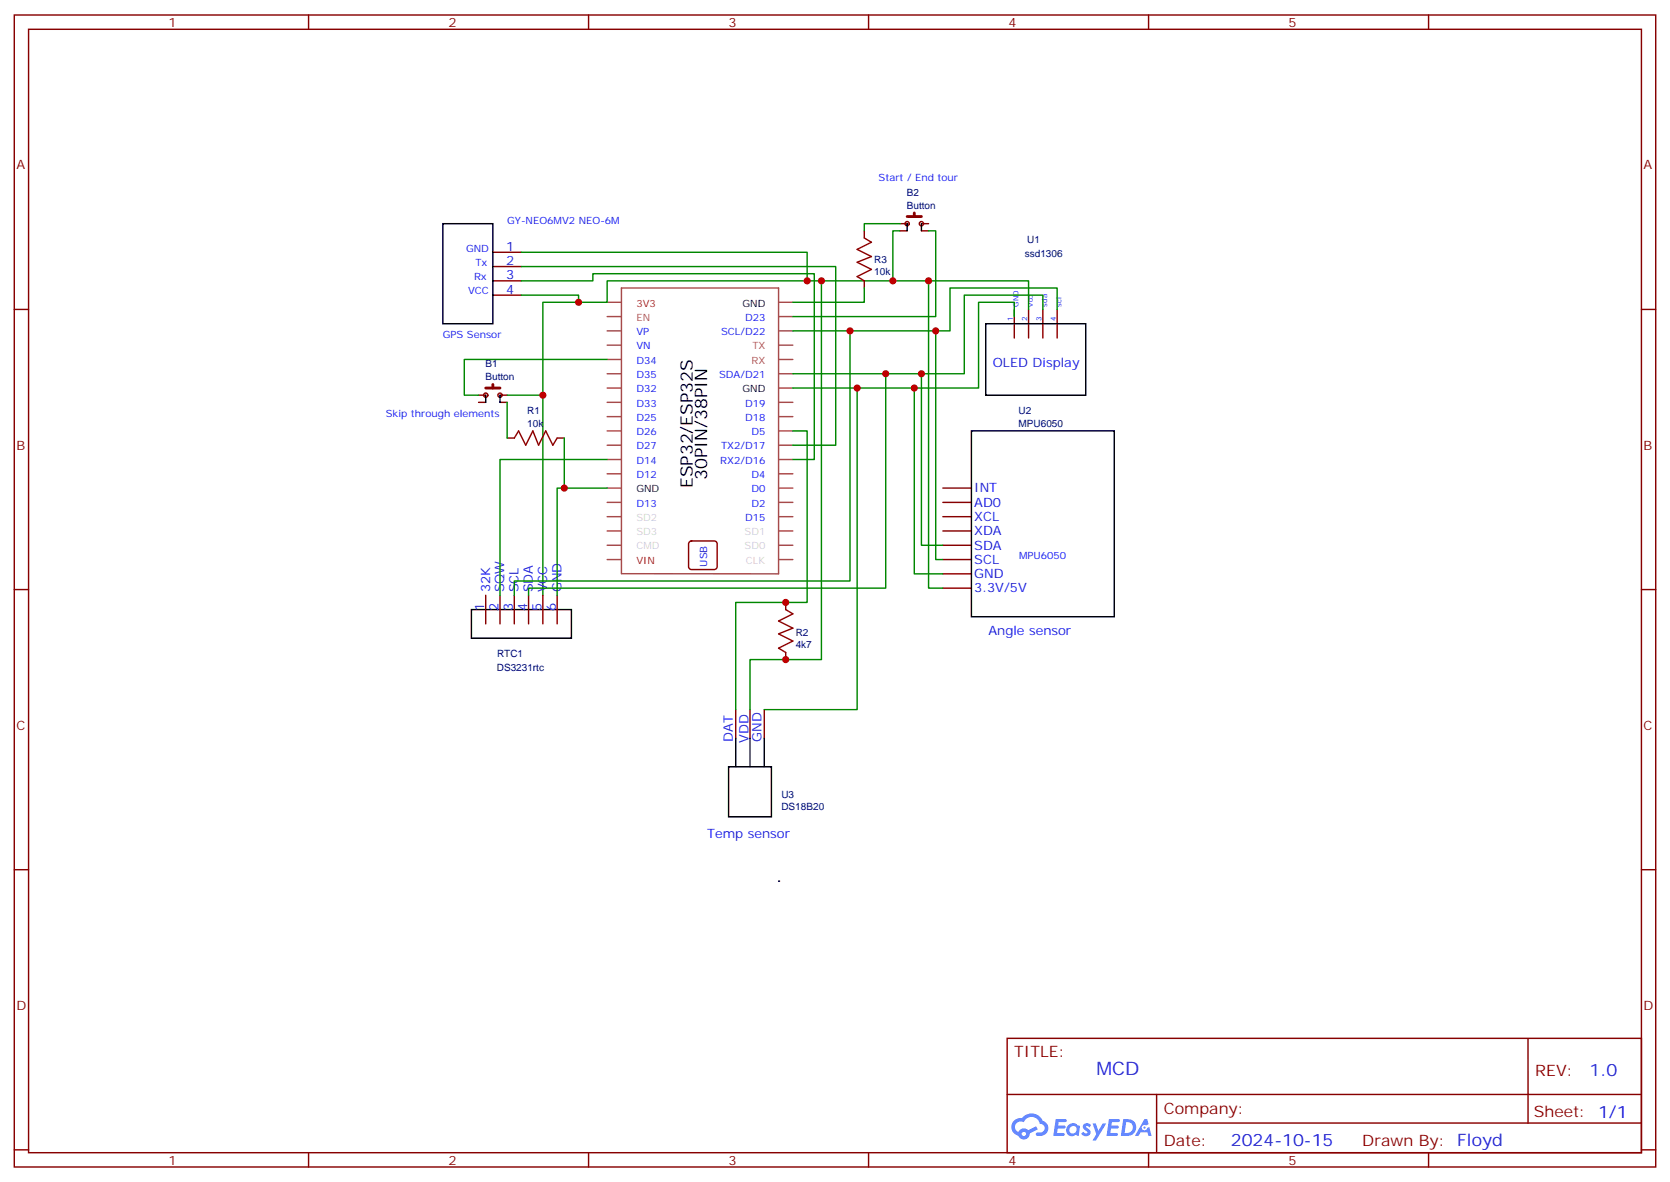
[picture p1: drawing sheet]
<svg xmlns="http://www.w3.org/2000/svg" width="412mm" height="292mm" viewBox="0 0 412 292" stroke-linecap="round" stroke-linejoin="round" font-family="sans-serif">
<g fill="none" stroke="#870000" stroke-width=".35">
<path d="M3.5 3.7h405.4v284.3h-405.4zM7.1 7.2h398.2v277.3h-398.2zM76.2 3.7v3.5M145.3 3.7v3.5M214.5 3.7v3.5M283.6 3.7v3.5M352.8 3.7v3.5M3.5 76.4h3.6M405.3 76.4h3.6M3.5 145.5h3.6M405.3 145.5h3.6M3.5 214.7h3.6"/>
<path d="M405.3 214.7h3.6M248.7 256.3h156.6v28.2h-156.6zM377.3 256.3v20.9M248.7 270.1h156.5M285.6 277.2h119.6M285.6 270.1v14.2M3.5 283.8h3.6M76.2 284.5v3.5M145.3 284.5v3.5M214.5 284.5v3.5M283.6 284.5v3.5M352.8 284.5v3.5"/>
<path d="M405.3 283.8h3.6"/>
</g>
<g fill="#5487ff">
<path d="M267.7 277.5a1.22 1.22 0 0 1 1.7 .2l-.4 .6a.47 .47 0 0 0-.3-.4 .47 .47 0 0 0-.5 .2v.1a1.3 1.3 0 0 1 1 1.7 1.39 1.39 0 0 1-2.2 0l.5-.6 .7 .5a.29 .29 0 0 0 .3-.3 .29 .29 0 0 0-.2-.3 1.04 1.04 0 0 1-.6-1.7z"/>
<path d="M260.7 276.2h2.4a.37 .37 0 0 1 .3 .4 .37 .37 0 0 1-.3 .4h-1.7l-.1 .8h1.5l.3 .4-.3 .4h-1.6l-.2 1.1 1.6-.1a.36 .36 0 0 1 .3 .4 .36 .36 0 0 1-.3 .4h-2.5z"/>
<path d="M273.8 276.2h2.4a.37 .37 0 0 1 .4 .4 .37 .37 0 0 1-.4 .4h-1.6l-.2 .8h1.6l.3 .4-.4 .4-1.6-.1-.1 1.1h1.5a.36 .36 0 0 1 .4 .4 .36 .36 0 0 1-.4 .4h-2.4z"/>
<path d="M282.6 276.2h.7l.3 1.3-.6 .3a.69 .69 0 0 0-1 .3 .69 .69 0 0 0 .4 .9 .69 .69 0 0 0 .9-.6l.5-.2 .6 2.2h-.8l-.2-.9h-1.8l-.5 .9h-.8z"/>
<path d="M269.8 277.3h.8l.6 1.8 1.1-1.8h.9l-2.6 4.2h-.8l.9-1.5z"/>
<path d="M277.4 276.2l-.6 4.2h1.3a2.11 2.11 0 0 0 2.5-2.1 2.11 2.11 0 0 0-2.5-2.1zM278.1 277a1.39 1.39 0 0 1 1.7 1.4 1.39 1.39 0 0 1-1.8 1.2h-.3z"/>
<path d="M263.7 277.8a1.47 1.47 0 0 0-.1 2.1 1.47 1.47 0 0 0 2.1 .1l.7 .4 .3-2.3-.2-.3h-.4a1.49 1.49 0 0 0-2.4 0zM264.4 278.2a.92 .92 0 0 1 1.5 .5 .92 .92 0 0 1-1.3 1.1 .9 .9 0 0 1-.2-1.6z"/>
<path d="M250.4 276.6a2.18 2.18 0 0 0 1.1 3.7 1.44 1.44 0 0 0 1.6 .9 1.44 1.44 0 0 0 1.2-1.4l2-1.1-.5-.7-1.9 1a1.47 1.47 0 0 0-2.4 .4 1.39 1.39 0 0 1-.7-1.9 1.39 1.39 0 0 1 2-.5 2.12 2.12 0 0 1 2.2-1.3 2.12 2.12 0 0 1 1.9 1.7 1.07 1.07 0 0 1 1.1 1 1.07 1.07 0 0 1-1 1.1h-.7a.43 .43 0 0 0-.5 .4 .43 .43 0 0 0 .4 .5 1.98 1.98 0 0 0 2.5-1.2 1.98 1.98 0 0 0-1.2-2.6 2.98 2.98 0 0 0-5.1-.6l-1.1 .1zM252.3 279.9a.55 .55 0 0 1 1.1 0 .55 .55 0 0 1-1.1 0z"/>
<circle cx="282.6" cy="278.3" r=".26"/>
</g>
<g fill="none" stroke="#a64a4a" stroke-width=".35">
<path d="M149.9 74.6h3.6M149.9 78.1h3.6M192.3 74.6h3.5M192.3 78.1h3.5M149.9 81.7h3.6M149.9 85.2h3.6M149.9 88.7h3.6M149.9 92.3h3.6M149.9 95.8h3.6M149.9 99.3h3.6M192.3 81.7h3.5M192.3 85.2h3.5"/>
<path d="M192.3 88.7h3.5M192.3 92.3h3.5M192.3 95.8h3.5M192.3 99.3h3.5M149.9 102.8h3.6M149.9 106.4h3.6M149.9 109.9h3.6M149.9 113.4h3.6M149.9 116.9h3.6M192.3 102.8h3.5M192.3 106.4h3.5M192.3 109.9h3.5"/>
<path d="M192.3 113.4h3.5M192.3 116.9h3.5M149.9 138.1h3.6M149.9 134.6h3.6M149.9 131.1h3.6M149.9 127.5h3.6M149.9 120.5h3.6M149.9 124h3.6M192.3 138.1h3.5M192.3 134.6h3.5M192.3 131.1h3.5M192.3 127.5h3.5"/>
<path d="M192.3 120.5h3.5M192.3 124h3.5M153.7 141.6h38.6v-70.5h-38.8v70.5"/>
</g>
<g fill="none" stroke="#870000" stroke-width=".35">
<path d="M250.5 76.4v7M254 76.4v7M257.5 76.4v7M261.1 76.4v7M125.2 108.1h1.8M137.6 108.1h1.7M170.3 133.7l.4-.2h5.7a.71 .71 0 0 1 .7 .7v5.7a.76 .76 0 0 1-.7 .7h-5.7a.76 .76 0 0 1-.7-.7v-5.7zM119.9 146.9v7.1M123.5 146.9v7.1M127 146.9v7.1M130.5 146.9v7.1M134.1 146.9v7.1"/>
<path d="M137.6 146.9v7.1"/>
</g>
<path d="M243.4 79.9h24.7v17.6h-24.7zM116.4 150.5h24.7v7h-24.7z" fill="none" stroke="#000" stroke-width=".35"/>
<path d="M250.5 78.1v-3.5h-8.8v21.2h-45.9M254 76.4v-7.1h-104.1v5.3h-15.8v72.3M149.9 113.4h-26.4v33.5M149.9 120.5h-12.3v26.4" fill="none" stroke="#008700" stroke-width=".35"/>
<path d="M127 108.1l1.1-1.7 1.7 3.5 1.8-3.5 1.4 3.5 1.8-3.5 1.7 3.5 1.1-1.8" fill="none" stroke="#a10000" stroke-width=".35"/>
<g fill="#fff" stroke="#900" stroke-width=".35">
<circle cx="119.9" cy="97.5" r=".53"/>
<circle cx="123.5" cy="97.5" r=".53"/>
</g>
<path d="M119.9 95.8h3.6M121.7 94.9v.9" fill="none" stroke="#900" stroke-width=".71"/>
<g fill="none" stroke="#870000" stroke-width=".35">
<path d="M121.7 72.8h7.1M121.7 69.3h7.1M121.7 65.8h7.1M121.7 62.3h7.1M118.2 97.5h1.7M118.2 99.3h1.7M123.5 97.5h1.7M123.5 99.3h1.7M232.8 138.1h7.1M232.8 131.1h7.1M232.8 134.6h7.1M232.8 127.5h7.1"/>
<path d="M232.8 124h7.1M232.8 120.5h7.1M194 148.7v1.8M232.8 145.2h7.1M232.8 141.6h7.1M181.7 175.2v7M185.2 175.2v7M188.7 175.2v7M194 161v1.8"/>
</g>
<path d="M109.4 55.2h12.3v24.7h-12.3zM119.9 97.5v1.8M123.5 97.5v1.8M239.9 106.4h35.3v45.8h-35.3zM179.9 189.3h10.6v12.3h-10.6zM181.7 182.2v7.1M185.2 182.2v7.1M188.7 182.2v7.1" fill="none" stroke="#000" stroke-width=".35"/>
<g fill="none" stroke="#008700" stroke-width=".35">
<path d="M128.8 62.3h70.5v7M128.8 72.8h14.1v1.8M128.8 65.8h77.6v44.1h-10.6M128.8 69.3h17.6v-1.7h54.7v45.8h-5.3M202.8 69.3v93.5h-17.6v12.4M229.3 69.3v75.9h3.5M257.5 76.4v-3.6h-19.4v19.5h-42.3M261.1 76.4v-5.3h-26.5v10.6h-38.8M125.2 97.5h8.9M125.2 99.3v8.8M149.9 88.7h-35.2v8.8h3.5M209.9 81.7v61.7h-82.9v3.5"/>
<path d="M211.7 95.8v79.4h-23M218.7 92.3v52.9h-88.2v1.7M225.8 95.8v45.8h7M227.5 92.3v42.3h5.3M231.1 81.7v56.4h1.7M139.3 108.1v12.4M195.8 106.4h3.5v42.3h-17.6v26.5"/>
</g>
<circle cx="192.3" cy="217.5" r=".18" fill="#000"/>
<path d="M194 150.5l1.8 1-3.5 1.8 3.5 1.7-3.5 1.5 3.5 1.7-3.5 1.8 1.7 1" fill="none" stroke="#a10000" stroke-width=".35"/>
<g fill="#fff" stroke="#900" stroke-width=".35">
<circle cx="224" cy="55.2" r=".53"/>
<circle cx="227.5" cy="55.2" r=".53"/>
</g>
<path d="M224 53.4h3.5M225.8 52.6v.8" fill="none" stroke="#900" stroke-width=".71"/>
<path d="M213.4 57v1.7M222.2 55.2h1.8M222.2 57h1.8M227.5 55.2h1.8M227.5 57h1.8M213.4 69.3v1.8" fill="none" stroke="#870000" stroke-width=".35"/>
<path d="M224 55.2v1.8M227.5 55.2v1.8" fill="none" stroke="#000" stroke-width=".35"/>
<path d="M213.4 58.7l1.8 1.1-3.5 1.8 3.5 1.7-3.5 1.4 3.5 1.8-3.5 1.8 1.7 1" fill="none" stroke="#a10000" stroke-width=".35"/>
<path d="M222.2 55.2h-8.8v1.8M222.2 57h-1.7v12.3M229.3 57h1.8v21.1h-35.3M213.4 71.1v3.5h-17.6" fill="none" stroke="#008700" stroke-width=".35"/>
<g fill="#c00">
<circle cx="134.1" cy="97.5" r=".88"/>
<circle cx="139.3" cy="120.5" r=".88"/>
<circle cx="229.3" cy="69.3" r=".88"/>
<circle cx="225.8" cy="95.8" r=".88"/>
<circle cx="211.7" cy="95.8" r=".88"/>
<circle cx="194" cy="148.7" r=".88"/>
<circle cx="202.8" cy="69.3" r=".88"/>
<circle cx="194" cy="162.8" r=".88"/>
<circle cx="231.1" cy="81.7" r=".88"/>
<circle cx="227.5" cy="92.3" r=".88"/>
<circle cx="218.7" cy="92.3" r=".88"/>
<circle cx="209.9" cy="81.7" r=".88"/>
<circle cx="199.3" cy="69.3" r=".88"/>
<circle cx="142.9" cy="74.6" r=".88"/>
<circle cx="220.5" cy="69.3" r=".88"/>
</g>
<text font-size="4.6" fill="#00f" x="270.8" y="265.3">MCD</text>
<g font-size="4.2">
<text x="174.6" y="118.4" transform="rotate(-90 174.6 118.4)">30PIN/38PIN</text>
<text x="171.1" y="120.5" transform="rotate(-90 171.1 120.5)">ESP32/ESP32S</text>
</g>
<g font-size="4.2" fill="#00f">
<text x="392.5" y="265.6">1.0</text>
<text x="304" y="282.9">2024-10-15</text>
</g>
<g font-size="3.9" fill="#800">
<text x="250.5" y="260.9">TITLE:</text>
<text x="379.1" y="265.6">REV:</text>
<text x="287.4" y="275.1">Company:</text>
<text x="378.7" y="275.7">Sheet: 1/1</text>
<text x="287.4" y="282.8">Date:</text>
<text x="336.4" y="282.8">Drawn By: Floyd</text>
</g>
<g font-size="3.2" fill="#800">
<text x="41.6" y="6.7">1</text>
<text x="110.8" y="6.7">2</text>
<text x="179.9" y="6.7">3</text>
<text x="249.1" y="6.7">4</text>
<text x="318.2" y="6.7">5</text>
<text x="4.1" y="41.8">A</text>
<text x="405.9" y="41.8">A</text>
<text x="4.1" y="110.9">B</text>
<text x="405.9" y="110.9">B</text>
<text x="4.1" y="180.1">C</text>
<text x="405.9" y="180.1">C</text>
<text x="4.1" y="249.2">D</text>
<text x="405.9" y="249.2">D</text>
<text x="41.6" y="287.5">1</text>
<text x="110.8" y="287.5">2</text>
<text x="179.9" y="287.5">3</text>
<text x="249.1" y="287.5">4</text>
<text x="318.2" y="287.5">5</text>
</g>
<g font-size="3.2" fill="#00f">
<text x="125" y="65.4">2</text>
<text x="125" y="61.9">1</text>
<text x="125" y="69">3</text>
<text x="125" y="72.5">4</text>
<text x="245.2" y="90.5">OLED Display</text>
<text x="240.6" y="125.1">AD0</text>
<text x="240.6" y="121.5">INT</text>
<text x="240.6" y="128.6">XCL</text>
<text x="240.6" y="132.1">XDA</text>
<text x="240.6" y="135.6">SDA</text>
<text x="240.6" y="142.7">GND</text>
<text x="240.6" y="139.2">SCL</text>
<text x="121" y="146.2" transform="rotate(-90 121 146.2)">32K</text>
<text x="124.5" y="146.2" transform="rotate(-90 124.5 146.2)">SQW</text>
<text x="128.1" y="146.2" transform="rotate(-90 128.1 146.2)">SCL</text>
<text x="131.6" y="146.2" transform="rotate(-90 131.6 146.2)">SDA</text>
<text x="135.1" y="146.2" transform="rotate(-90 135.1 146.2)">VCC</text>
<text x="138.6" y="146.2" transform="rotate(-90 138.6 146.2)">GND</text>
<text x="240.6" y="146.2">3.3V/5V</text>
<text x="119.6" y="150.7" transform="rotate(-90 119.6 150.7)">1</text>
<text x="123.1" y="150.7" transform="rotate(-90 123.1 150.7)">2</text>
<text x="126.6" y="150.7" transform="rotate(-90 126.6 150.7)">3</text>
<text x="130.2" y="150.7" transform="rotate(-90 130.2 150.7)">4</text>
<text x="133.7" y="150.7" transform="rotate(-90 133.7 150.7)">5</text>
<text x="137.2" y="150.7" transform="rotate(-90 137.2 150.7)">6</text>
<text x="244.1" y="156.6">Angle sensor</text>
<text x="181" y="183.1" transform="rotate(-90 181 183.1)">DAT</text>
<text x="184.9" y="183.3" transform="rotate(-90 184.9 183.3)">VDD</text>
<text x="188" y="183.1" transform="rotate(-90 188 183.1)">GND</text>
<text x="174.6" y="206.9">Temp sensor</text>
</g>
<g font-size="2.5" fill="#00f">
<text x="217" y="44.6">Start / End tour</text>
<text x="125.2" y="55.2">GY-NEO6MV2 NEO-6M</text>
<text x="115.1" y="62.1">GND</text>
<text x="117.4" y="65.6">Tx</text>
<text x="117.1" y="69.1">Rx</text>
<text x="115.6" y="72.7">VCC</text>
<text x="109.4" y="83.4">GPS Sensor</text>
<text x="157.2" y="82.7">VP</text>
<text x="178.1" y="82.7">SCL/D22</text>
<text x="184" y="79.2">D23</text>
<text x="157.2" y="86.2">VN</text>
<text x="157.2" y="89.8">D34</text>
<text x="157.2" y="93.3">D35</text>
<text x="177.6" y="93.3">SDA/D21</text>
<text x="157.2" y="96.8">D32</text>
<text x="157.2" y="100.3">D33</text>
<text x="184" y="100.3">D19</text>
<text x="95.2" y="102.8">Skip through elements</text>
<text x="157.2" y="103.9">D25</text>
<text x="157.2" y="107.4">D26</text>
<text x="184" y="103.9">D18</text>
<text x="185.5" y="107.4">D5</text>
<text x="157.2" y="110.9">D27</text>
<text x="178.1" y="110.9">TX2/D17</text>
<text x="157.2" y="114.5">D14</text>
<text x="157.2" y="118">D12</text>
<text x="177.9" y="114.5">RX2/D16</text>
<text x="185.5" y="118">D4</text>
<text x="157.2" y="125">D13</text>
<text x="185.5" y="121.5">D0</text>
<text x="185.5" y="125">D2</text>
<text x="184" y="128.6">D15</text>
<text x="251.7" y="137.9">MPU6050</text>
<text x="174.6" y="139.9" transform="rotate(-90 174.6 139.9)">USB</text>
</g>
<g font-size="2.5" fill="#000080">
<text x="223.9" y="51.5">Button</text>
<text x="223.9" y="48.3">B2</text>
<text x="253.7" y="59.9">U1</text>
<text x="215.9" y="64.9">R3</text>
<text x="253.1" y="63.4">ssd1306</text>
<text x="215.9" y="67.9">10k</text>
<text x="119.9" y="93.8">Button</text>
<text x="119.9" y="90.7">B1</text>
<text x="130.2" y="105.3">10k</text>
<text x="130.2" y="102.1">R1</text>
<text x="251.5" y="105.3">MPU6050</text>
<text x="251.5" y="102.1">U2</text>
<text x="196.5" y="160.1">4k7</text>
<text x="196.5" y="156.9">R2</text>
<text x="122.7" y="165.7">DS3231rtc</text>
<text x="122.7" y="162.2">RTC1</text>
<text x="193" y="196.8">U3</text>
<text x="193" y="199.8">DS18B20</text>
</g>
<g font-size="2.5" fill="#f00">
<text x="157.2" y="75.7">3V3</text>
<text x="157.2" y="139.2">VIN</text>
</g>
<g font-size="2.5">
<text x="183.4" y="75.7">GND</text>
<text x="183.4" y="96.8">GND</text>
<text x="157.2" y="121.5">GND</text>
</g>
<g font-size="2.5" fill="#a54b4b">
<text x="157.2" y="79.2">EN</text>
<text x="185.6" y="89.8">RX</text>
<text x="185.8" y="86.2">TX</text>
</g>
<g font-size="2.5" fill="#ccc">
<text x="157.2" y="128.6">SD2</text>
<text x="157.2" y="135.6">CMD</text>
<text x="157.2" y="132.1">SD3</text>
<text x="183.9" y="132.1">SD1</text>
<text x="184.2" y="139.2">CLK</text>
</g>
<g font-size="1.8" fill="#00f">
<text x="251.5" y="75.7" transform="rotate(-90 251.5 75.7)">GND</text>
<text x="255.1" y="75.7" transform="rotate(-90 255.1 75.7)">vcc</text>
<text x="258.6" y="75.7" transform="rotate(-90 258.6 75.7)">sda</text>
<text x="262.1" y="75.7" transform="rotate(-90 262.1 75.7)">scl</text>
<text x="250.1" y="79.3" transform="rotate(-90 250.1 79.3)">1</text>
<text x="253.6" y="79.3" transform="rotate(-90 253.6 79.3)">2</text>
<text x="257.2" y="79.3" transform="rotate(-90 257.2 79.3)">3</text>
<text x="260.7" y="79.3" transform="rotate(-90 260.7 79.3)">4</text>
</g>
</svg>
